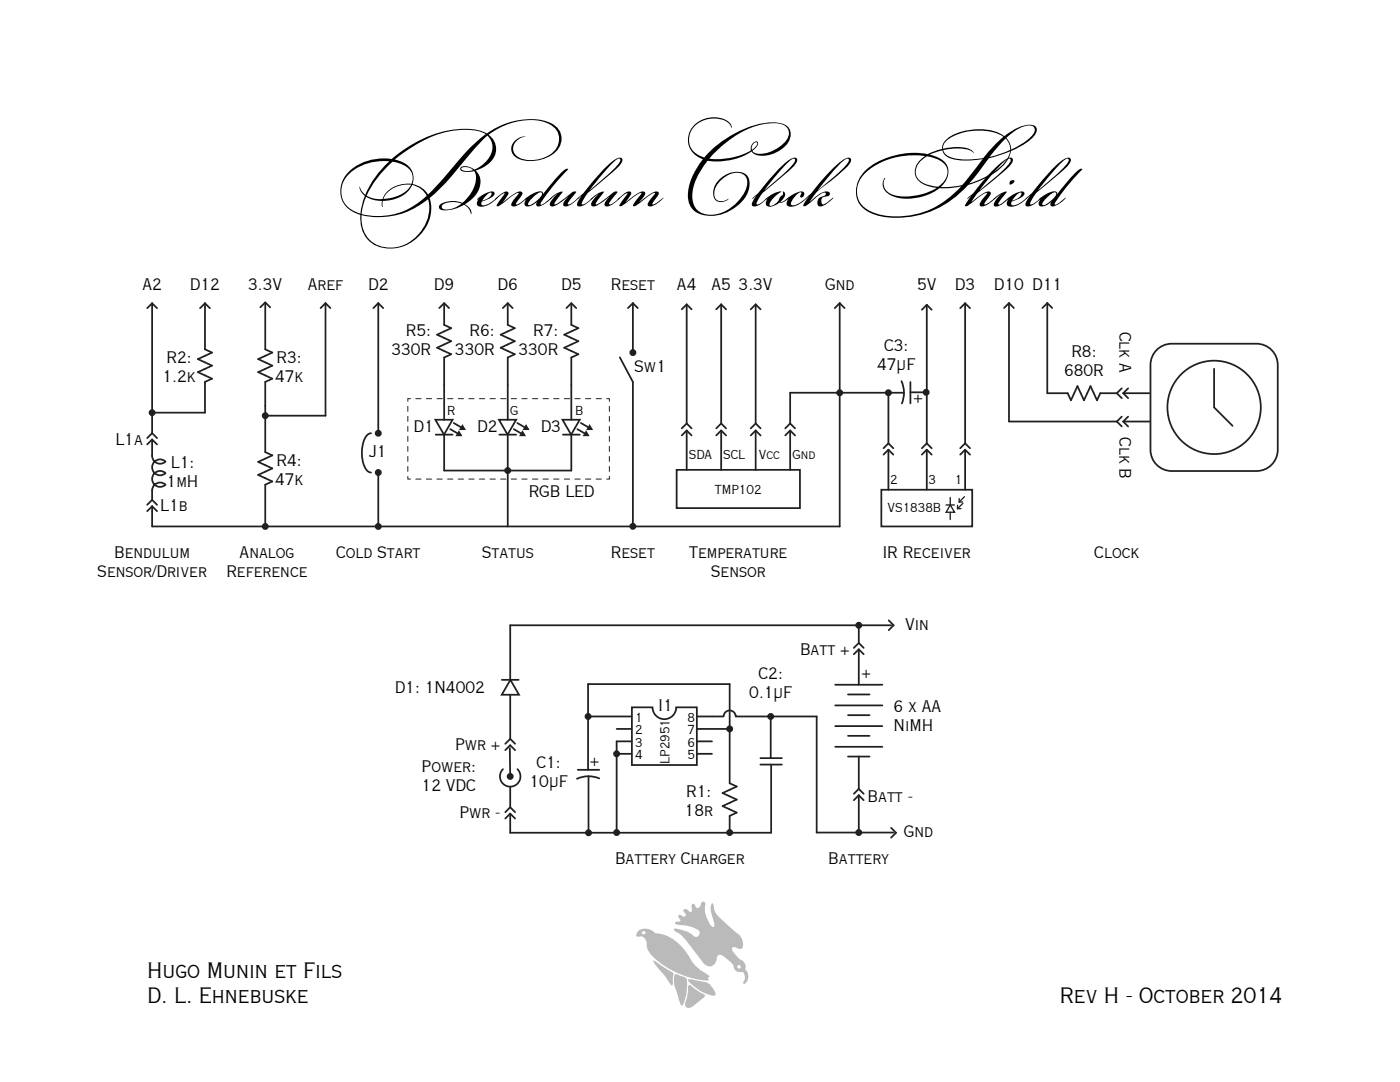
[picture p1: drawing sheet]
<svg xmlns="http://www.w3.org/2000/svg" width="279mm" height="216mm" viewBox="0 0 279 216" stroke-linecap="round" stroke-linejoin="round" font-family="sans-serif">
<g fill="#bababa">
<path d="M137.3 195.5a2.66 2.66 0 0 1 2 .2 3.1 3.1 0 0 1 3.5 2.8 1.25 1.25 0 0 1-1.5-.1 8.4 8.4 0 0 1-4-2.9z"/>
<path d="M130.4 191.7l4 2.4-.1 1.3a1.08 1.08 0 0 1-.2 1.2l-1.6-2.1a9.3 9.3 0 0 1-2.1-2.8z"/>
<path d="M134.6 194.5a1.16 1.16 0 0 1 1.3 .3 1.12 1.12 0 0 1 1.2 1.2 8 8 0 0 1-1 4.7 4.1 4.1 0 0 1-.9-2.5 5.2 5.2 0 0 1-.6-3.7z"/>
<path d="M137.5 196.5l3.2 2.1a1.94 1.94 0 0 1-1.2 1.2l-.6 .5a1.82 1.82 0 0 1-1.9 .7 1.25 1.25 0 0 1 0-1.7l.4-2.6z"/>
<path d="M147.2 192.7l-.1 .2 .1 .2 .3 .2 .3-.1-.1-.5-.2-.1zM136.4 181.6l.6-.2 .9 .6a1.23 1.23 0 0 0 .1-1.3l.3-.4 .3 .1 .4 .7 .2 .1a1.34 1.34 0 0 0 .8-1.1l.6-.2 .1 .3a5.6 5.6 0 0 0 1.4 4.7l.3 .1a1.81 1.81 0 0 0-.2-1.9l-.4-1.8 .2-.9 .1-.2 .3 .3a4.4 4.4 0 0 0 2.1 3.4l2.1 1.9a2.92 2.92 0 0 1 1.6 3.1l-.1 .4-.4 .1-1.4-.4a.71 .71 0 0 0 .2 1.2l1.1 1.2a1.69 1.69 0 0 1 1.1 2.1 1.76 1.76 0 0 1-.2 2.8l-.1-.1-.1-.2a1.54 1.54 0 0 0-.1-2 1.3 1.3 0 0 1-1.8-1.2 6.6 6.6 0 0 0-2.6-2.3l-.6 .2a2.39 2.39 0 0 1-1.3 2.1 2.16 2.16 0 0 1-2.1-1.4l-2.5-3.2a7.1 7.1 0 0 0-2.8-2.5l.1-.4a7 7 0 0 1 4.1 1.6 .76 .76 0 0 0 .8-.3 .76 .76 0 0 0-.1-.9l-1.1-.6-1.8-.5a2.04 2.04 0 0 1-1.8-.4 .66 .66 0 0 1 .9-.3l.2-.1v-.2a.87 .87 0 0 1-.3-1l.2-.1 .7 .4 .5-.2v-.2l-.5-.7z"/>
<path d="M128.2 185.9l-.1 .1 .1 .4 .6-.1-.1-.4zM127.4 185.7a2.63 2.63 0 0 1 3.4 .5 8.3 8.3 0 0 1 6.5 4.3 9 9 0 0 0 4.2 4.2l.1 .1-.3 .3 .2 .4a9.6 9.6 0 0 1-5.4-1 14.3 14.3 0 0 1-6.7-4.8l-.3-.9a1.53 1.53 0 0 0-2-1.9l-.1-.1v-.3z"/>
</g>
<g fill="none" stroke="#231f20" stroke-width=".35">
<path d="M230.6 70.1a4.2 4.2 0 0 1 3.2-1.5h17a4.2 4.2 0 0 1 4.2 4.2v17a4.2 4.2 0 0 1-4.2 4.2h-17a4.2 4.2 0 0 1-4.2-4.2v-17a4.2 4.2 0 0 1 1-2.7zM242.3 73.6v7.7l3.7 3.7M30.4 105h137.2M101.8 124.8h76.1M166.7 136.6h9.4M169.2 138.6h4.3M171.4 129.6v7M166.7 140.8h9.4M166.7 144.9h9.4M166.7 149h9.4M169.2 142.7h4.3M169.2 146.8h4.3"/>
<path d="M169.2 151h4.3M171.4 151v6.4"/>
<circle cx="242.3" cy="81.3" r="9.3"/>
</g>
<circle cx="171.4" cy="124.8" r=".33" fill="#231f20"/>
<circle cx="171.4" cy="124.8" r=".33" fill="none" stroke="#231f20" stroke-width=".71"/>
<circle cx="153.8" cy="143" r=".33" fill="#231f20"/>
<circle cx="153.8" cy="143" r=".33" fill="none" stroke="#231f20" stroke-width=".71"/>
<circle cx="145.6" cy="166.1" r=".33" fill="#231f20"/>
<circle cx="145.6" cy="166.1" r=".33" fill="none" stroke="#231f20" stroke-width=".71"/>
<circle cx="123.1" cy="150.4" r=".33" fill="#231f20"/>
<circle cx="123.1" cy="150.4" r=".33" fill="none" stroke="#231f20" stroke-width=".71"/>
<circle cx="117.4" cy="143" r=".33" fill="#231f20"/>
<circle cx="117.4" cy="143" r=".33" fill="none" stroke="#231f20" stroke-width=".71"/>
<circle cx="123.1" cy="166.1" r=".33" fill="#231f20"/>
<circle cx="123.1" cy="166.1" r=".33" fill="none" stroke="#231f20" stroke-width=".71"/>
<circle cx="117.5" cy="166.2" r=".33" fill="#231f20"/>
<circle cx="117.5" cy="166.2" r=".33" fill="none" stroke="#231f20" stroke-width=".71"/>
<circle cx="145.6" cy="145.4" r=".33" fill="#231f20"/>
<circle cx="145.6" cy="145.4" r=".33" fill="none" stroke="#231f20" stroke-width=".71"/>
<circle cx="171.4" cy="166.1" r=".33" fill="#231f20"/>
<circle cx="171.4" cy="166.1" r=".33" fill="none" stroke="#231f20" stroke-width=".71"/>
<circle cx="75.5" cy="94.3" r=".33" fill="#231f20"/>
<circle cx="75.5" cy="94.3" r=".33" fill="none" stroke="#231f20" stroke-width=".71"/>
<circle cx="75.5" cy="86.4" r=".33" fill="#231f20"/>
<circle cx="75.5" cy="86.4" r=".33" fill="none" stroke="#231f20" stroke-width=".71"/>
<circle cx="126.3" cy="70.4" r=".33" fill="#231f20"/>
<circle cx="126.3" cy="70.4" r=".33" fill="none" stroke="#231f20" stroke-width=".71"/>
<circle cx="126.3" cy="105" r=".33" fill="#231f20"/>
<circle cx="126.3" cy="105" r=".33" fill="none" stroke="#231f20" stroke-width=".71"/>
<circle cx="184.8" cy="78.3" r=".33" fill="#231f20"/>
<circle cx="184.8" cy="78.3" r=".33" fill="none" stroke="#231f20" stroke-width=".71"/>
<circle cx="177.3" cy="78.4" r=".33" fill="#231f20"/>
<circle cx="177.3" cy="78.4" r=".33" fill="none" stroke="#231f20" stroke-width=".71"/>
<circle cx="167.6" cy="78.4" r=".33" fill="#231f20"/>
<circle cx="167.6" cy="78.4" r=".33" fill="none" stroke="#231f20" stroke-width=".71"/>
<circle cx="75.5" cy="105" r=".33" fill="#231f20"/>
<circle cx="75.5" cy="105" r=".33" fill="none" stroke="#231f20" stroke-width=".71"/>
<circle cx="30.4" cy="82.3" r=".33" fill="#231f20"/>
<circle cx="30.4" cy="82.3" r=".33" fill="none" stroke="#231f20" stroke-width=".71"/>
<circle cx="52.9" cy="105" r=".33" fill="#231f20"/>
<circle cx="52.9" cy="105" r=".33" fill="none" stroke="#231f20" stroke-width=".71"/>
<circle cx="52.9" cy="82.9" r=".33" fill="#231f20"/>
<circle cx="52.9" cy="82.9" r=".33" fill="none" stroke="#231f20" stroke-width=".71"/>
<path d="M126.1 141.1h4.1a2.36 2.36 0 0 0 2.4 2.4 2.36 2.36 0 0 0 2.3-2.4h4.2v11.6h-13z" fill="#fff"/>
<g fill="none" stroke="#231f20" stroke-width=".35">
<path d="M40.9 60.5v9.2l1.4 .7-2.8 1.3 2.8 1.3-2.8 1.3 2.8 1.3-1.4 .6v6.1M52.9 60.5v9.2l1.4 .7-2.8 1.3 2.8 1.3-2.8 1.3 2.8 1.3-1.4 .6v14l1.4 .7-2.8 1.3 2.8 1.3-2.8 1.3 2.8 1.3-1.4 .6v8.3M177.3 78.4h3.1M179.9 76.1a5.6 5.6 0 0 1 .1 4.4M181.7 78.3h3.1M181.7 76.2v4.3M209 78.5h4.1l.6 1.4 1.3-2.8 1.3 2.8 1.3-2.8 1.3 2.8 .7-1.4h3.3M100.1 135.7h3.4M101.8 124.8v10.9M101.8 138.6v8.8M101.9 135.7l1.7 2.9h-3.5zM115.3 153.6h4.3"/>
<path d="M117.4 143h8.5M117.4 153.6v-17.1h28.2v19.8l1.4 .6-2.8 1.3 2.8 1.3-2.8 1.3 2.8 1.3-1.4 .7v3.4M117.5 154.9v11.3M119.6 155.3a5.6 5.6 0 0 0-4.5 .1M123.1 145.4h2.8M123.1 150.4h2.8M125.9 147.9h-2.8v18.2M126.1 141.1h4.1a2.36 2.36 0 0 0 2.4 2.4 2.36 2.36 0 0 0 2.3-2.4h4.2v11.6h-13zM139.1 143h3M139.1 145.4h6.5M139.1 147.9h3M139.1 150.4h3"/>
<path d="M151.8 151.3h4.2M151.8 152.6h4.2M153.8 143v8.3M153.9 152.6v13.5l-52.1 .1M163 143v23.1"/>
</g>
<circle cx="101.8" cy="154.9" r=".33" fill="#231f20"/>
<circle cx="101.8" cy="154.9" r=".33" fill="none" stroke="#231f20" stroke-width=".71"/>
<g fill="none" stroke="#231f20" stroke-width=".35">
<path d="M29.4 61.5l1-1 .9 1M30.4 60.5v25.9M39.9 61.5l1-1 1 1M52 61.3l.9-1 1 1M65 60.5l-1 1M65 60.5v22.4h-12.1M65 60.5l.9 1M75.5 60.5l-1 1M75.5 60.5v25.9M75.5 60.5l1 1M123.7 71.3l2.6 4.9v28.8M126.3 60.5l-1 1"/>
<path d="M126.3 60.5v9.9M126.3 60.5l1 1M167.6 60.5l-1 1M167.6 60.5v44.5M167.6 60.5l1 1M177.3 78.4v10.1M185 60.8l-1 1M185 60.8v27.7M185 60.8l.9 1M192.6 60.5l-1 1M192.6 60.5v28M192.6 60.5l1 1"/>
<path d="M200.4 61.5l1-1 .9 1M201.4 60.5v23.6M208 61.5l1-1 1 1M209 60.5v18M223.9 77.5l-1 1 1 .9M224.2 78.5l.9 .9M224.2 78.5h5.2M225.1 77.5l-.9 1M30.4 87.7v3.2a1.59 1.59 0 0 0 .9 1.5 1.59 1.59 0 0 0 1.7-.3 1.59 1.59 0 0 0-2.2 0 1.59 1.59 0 0 0 0 2.3 1.59 1.59 0 0 0 2.2 0 1.59 1.59 0 0 0-2.2 .1 1.59 1.59 0 0 0 0 2.2 1.59 1.59 0 0 0 2.2 0 1.59 1.59 0 0 0-1.7-.3 1.59 1.59 0 0 0-.9 1.5v1.8M30.4 99.7l-1 1M30.4 87.7l-1 1M30.4 99.7l.9 1"/>
<path d="M30.4 87.7l.9 1M30.4 86.4l-1 1M30.4 86.4l.9 1M74 86.4a1.85 1.85 0 0 0-1.4 1.5 6.8 6.8 0 0 0 .6 6l.8 .4M75.5 94.6v10.4M156.7 85.5l1-1 1 1M156.7 86.9l1-1 1 1M175.9 97.7h18.1v7.3h-18.1zM177.3 89.7l-1 1M177.3 88.5l-1 .9M177.3 89.7v8M177.3 89.7l1 1"/>
<path d="M177.3 88.5l1 .9M185 89.7l-1 1M185 88.5l-1 .9M185 89.7v8M185 89.7l.9 1M185 88.5l.9 .9M192.6 89.7l-1 1M192.6 89.7v8M192.6 89.7l1 1M192.6 88.5l-1 .9M192.6 88.5l1 .9M223.9 83.1l-1 1 1 1"/>
<path d="M224.2 84.1l.9 1M224.2 84.1h5.2M225.1 83.1l-.9 1M30.4 101v4M30.4 101l-1 1M30.4 101l.9 1M170.4 130.6l1-1 1 1M171.4 128.3l-1 1M171.4 125.1v3.2M171.4 128.3l1 1M177.4 123.8l.9 1-.9 .9M100.4 153.5a2.05 2.05 0 0 0 0 2.9 2.05 2.05 0 0 0 2.9 0 2.05 2.05 0 0 0 0-2.9"/>
<path d="M100.8 149.7l1-1 1 1M100.8 148.4l1-1 1 1M101.7 149.3l.1 5.6M101.8 157v4.1M142.1 143h2.3a1.2 1.2 0 0 1 1.2-1.2 1.2 1.2 0 0 1 1.2 1.2h16.2M170.4 158.4l1-1 1 1M171.4 158.7l-1 1M171.4 158.7v7.1M171.4 158.7l1 1M101.8 162.4l-1 .9M101.8 162.4l1 .9M101.8 162.4v3.8"/>
<path d="M101.8 161.1l-1 1M101.8 161.1l1 1M163 166.1h15.3M177.8 165.2l1 1-1 .9"/>
</g>
<path d="M189.6 99.3v1.5M191.4 99.5v.7M192.5 99.1l-1.1 1.1M188.8 100.8h1.7M189.6 102.2v1.5M189.7 100.8l.8 1.4h-1.7zM191.1 101.5h.7M191.1 100.8v.7M191.4 100.2h.7M192.2 100.4l-1.1 1.1" fill="none" stroke="#231f20" stroke-width=".26"/>
<circle cx="101.3" cy="93.9" r=".33" fill="#231f20"/>
<circle cx="101.3" cy="93.9" r=".33" fill="none" stroke="#231f20" stroke-width=".71"/>
<path d="M87.7 61.5l.9-1 1 1M88.6 60.8v4l1.5 .7-2.9 1.3 2.9 1.3-2.9 1.3 2.9 1.3-1.5 .6v12.5M86.9 83.8h3.4l-1.7 2.9zM87 86.7h3.3M88.6 86.7v7.2" fill="none" stroke="#231f20" stroke-width=".35"/>
<path d="M92.3 84.6l.7 1.2h-1.4z" fill="#231f20"/>
<path d="M90.6 84.4l2.1 1.2" fill="none" stroke="#231f20" stroke-width=".35"/>
<path d="M91.6 85.8l.7 1.2h-1.4z" fill="#231f20"/>
<path d="M100.3 61.5l1-1 1 1M101.3 60.8v4l1.4 .7-2.8 1.3 2.8 1.3-2.8 1.3 2.8 1.3-1.4 .6v12.5M89.9 85.6l2.1 1.3M99.6 83.8h3.4l-1.7 2.9zM99.6 86.7h3.4M101.3 86.7v18.3" fill="none" stroke="#231f20" stroke-width=".35"/>
<path d="M105 84.6l.7 1.2h-1.4z" fill="#231f20"/>
<path d="M103.2 84.4l2.2 1.2" fill="none" stroke="#231f20" stroke-width=".35"/>
<path d="M104.3 85.8l.7 1.2h-1.4z" fill="#231f20"/>
<path d="M113 61.5l1-1 1 1M114 60.8v4l1.4 .7-2.8 1.3 2.8 1.3-2.8 1.3 2.8 1.3-1.4 .6v12.5M102.5 85.6l2.2 1.3M112.3 83.8h3.4l-1.7 2.9zM112.3 86.7h3.4M114 86.7v7.2" fill="none" stroke="#231f20" stroke-width=".35"/>
<path d="M117.7 84.6l.7 1.2h-1.4z" fill="#231f20"/>
<path d="M115.9 84.4l2.2 1.2" fill="none" stroke="#231f20" stroke-width=".35"/>
<path d="M117 85.8l.7 1.2h-1.4z" fill="#231f20"/>
<g fill="none" stroke="#231f20" stroke-width=".35">
<path d="M137 60.7l-.9 1M137 60.7v23.8M137 60.7l1 1M143.9 60.7l-1 1M143.9 60.7v23.8M143.9 60.7l1 1M150.8 60.7l-1 1M150.8 60.7v23.8M150.8 60.7l1 1M177 78.4h-19.3v6.1M30.4 82.3h10.5M88.6 93.9h25.4"/>
<path d="M115.2 85.6l2.1 1.3M135 93.8h24.6v7.6h-24.6zM137 84.5l-.9 1M137 85.9l-.9 1M137 85.9v7.9M137 84.5l1 1M137 85.9l1 1M143.9 84.5l-1 1M143.9 85.9l-1 1M143.9 85.9v7.9M143.9 84.5l1 1M143.9 85.9l1 1"/>
<path d="M150.8 84.5l-1 1M150.8 85.9l-1 1M150.8 85.9v7.9M150.8 84.5l1 1M150.8 85.9l1 1M157.7 85.9v7.9M201.4 84.1h21.5"/>
</g>
<path d="M81.9 79.6h-.5v.5M121.1 79.6h.5v.5M81.4 95.1v.5h.5M121.6 95.1v.5h-.5" fill="none" stroke="#231f20" stroke-width=".2"/>
<path d="M83 79.6h37.6M120 95.6h-37.6" fill="none" stroke="#231f20" stroke-width=".2" stroke-dasharray="1.1 1.1"/>
<path d="M81.4 94.1v-13.5M121.6 81.1v13.5" fill="none" stroke="#231f20" stroke-width=".2" stroke-dasharray="1 1"/>
<g font-size="16.9">
<text x="65.9" y="41.1">B</text>
<text x="95.5" y="41.1">endulum C</text>
<text x="150.2" y="41.1">lock S</text>
<text x="193.1" y="41.1">hield</text>
</g>
<g font-size="4.2">
<text x="29.4" y="195.1">Hugo Munin et Fils</text>
<text x="29.4" y="200.2">D. L. Ehnebuske</text>
<text x="211.5" y="200.2">Rev H - October 2014</text>
</g>
<g font-size="3.2">
<text x="28.4" y="57.9">A2</text>
<text x="37.9" y="57.9">D12</text>
<text x="49.5" y="57.9">3.3V</text>
<text x="61.4" y="57.9">Aref</text>
<text x="73.5" y="57.9">D2</text>
<text x="86.6" y="57.9">D9</text>
<text x="99.3" y="57.9">D6</text>
<text x="112" y="57.9">D5</text>
<text x="121.9" y="57.9">Reset</text>
<text x="135.1" y="57.8">A4</text>
<text x="142" y="57.8">A5</text>
<text x="147.4" y="57.8">3.3V</text>
<text x="164.7" y="57.9">Gnd</text>
<text x="183" y="57.9">5V</text>
<text x="190.6" y="57.9">D3</text>
<text x="198.4" y="57.9">D10 D11</text>
<text x="78.1" y="70.9">330R</text>
<text x="81" y="67.1">R5:</text>
<text x="90.8" y="70.9">330R</text>
<text x="93.7" y="67.1">R6:</text>
<text x="103.5" y="70.9">330R</text>
<text x="106.4" y="67.1">R7:</text>
<text x="176.4" y="70">C3:</text>
<text x="213.8" y="71.3">R8:</text>
<text x="223.5" y="66.2" transform="rotate(90 223.5 66.2)">Clk A</text>
<text x="32.4" y="76.2">1.2k</text>
<text x="33.2" y="72.4">R2:</text>
<text x="54.9" y="76.2">47k</text>
<text x="55.2" y="72.4">R3:</text>
<text x="126.6" y="74.3">Sw1</text>
<text x="175.1" y="73.8">47±F</text>
<text x="212.4" y="75.1">680R</text>
<text x="182.5" y="78.6" transform="rotate(90 182.5 78.6)">+</text>
<text x="23" y="88.9">L1a</text>
<text x="82.5" y="86.1">D1</text>
<text x="95.2" y="86.1">D2</text>
<text x="107.9" y="86.1">D3</text>
<text x="223.5" y="87.2" transform="rotate(90 223.5 87.2)">Clk B</text>
<text x="34.1" y="93.3">L1:</text>
<text x="55.2" y="92.9">R4:</text>
<text x="73.6" y="91.1">J1</text>
<text x="33.3" y="97.1">1mH</text>
<text x="54.9" y="96.7">47k</text>
<text x="105.5" y="99.2">RGB LED</text>
<text x="32" y="102.1">L1b</text>
<text x="22.8" y="111.4">Bendulum</text>
<text x="47.8" y="111.4">Analog</text>
<text x="67.1" y="111.4">Cold Start</text>
<text x="96.1" y="111.4">Status</text>
<text x="121.9" y="111.4">Reset</text>
<text x="137.5" y="111.4">Temperature</text>
<text x="176.2" y="111.4">IR Receiver</text>
<text x="218.4" y="111.4">Clock</text>
<text x="19.4" y="115.2">Sensor/Driver</text>
<text x="45.2" y="115.2">Reference</text>
<text x="141.9" y="115.2">Sensor</text>
<text x="180.6" y="125.8">Vin</text>
<text x="159.7" y="130.7">Batt +</text>
<text x="151.4" y="135.4">C2:</text>
<text x="171.9" y="135.2">+</text>
<text x="78.8" y="138.3">D1: 1N4002</text>
<text x="131.4" y="141.8">I1</text>
<text x="149.5" y="139.2">0.1±F</text>
<text x="178.3" y="142.1">6 x AA</text>
<text x="90.8" y="149.6">Pwr +</text>
<text x="178.3" y="145.9">NiMH</text>
<text x="84.1" y="154.1">Power:</text>
<text x="107.1" y="153.2">C1:</text>
<text x="117.7" y="152.8">+</text>
<text x="84.1" y="157.9">12 VDC</text>
<text x="105.7" y="157">10±F</text>
<text x="136.9" y="159">R1:</text>
<text x="173.1" y="160">Batt -</text>
<text x="91.7" y="163.3">Pwr -</text>
<text x="136.6" y="162.8">18r</text>
<text x="180.4" y="167.1">Gnd</text>
<text x="122.7" y="172.5">Battery Charger</text>
<text x="165.3" y="172.5">Battery</text>
</g>
<g font-size="2.5">
<text x="89.2" y="82.8">R</text>
<text x="101.8" y="82.8">G</text>
<text x="114.8" y="82.8">B</text>
<text x="137.5" y="91.6">SDA</text>
<text x="144.3" y="91.6">SCL</text>
<text x="151.4" y="91.6">Vcc</text>
<text x="158.2" y="91.6">Gnd</text>
<text x="142.7" y="98.6">TMP102</text>
<text x="177.7" y="96.6">2</text>
<text x="185.3" y="96.6">3</text>
<text x="190.6" y="96.6">1</text>
<text x="177.1" y="102.2">VS1838B</text>
<text x="126.8" y="144">1</text>
<text x="126.8" y="146.5">2</text>
<text x="126.8" y="149">3</text>
<text x="137.2" y="144">8</text>
<text x="137.2" y="146.5">7</text>
<text x="137.2" y="149">6</text>
<text x="126.8" y="151.5">4</text>
<text x="133.6" y="152.4" transform="rotate(-90 133.6 152.4)">LP2951</text>
<text x="137.2" y="151.5">5</text>
</g>
</svg>
